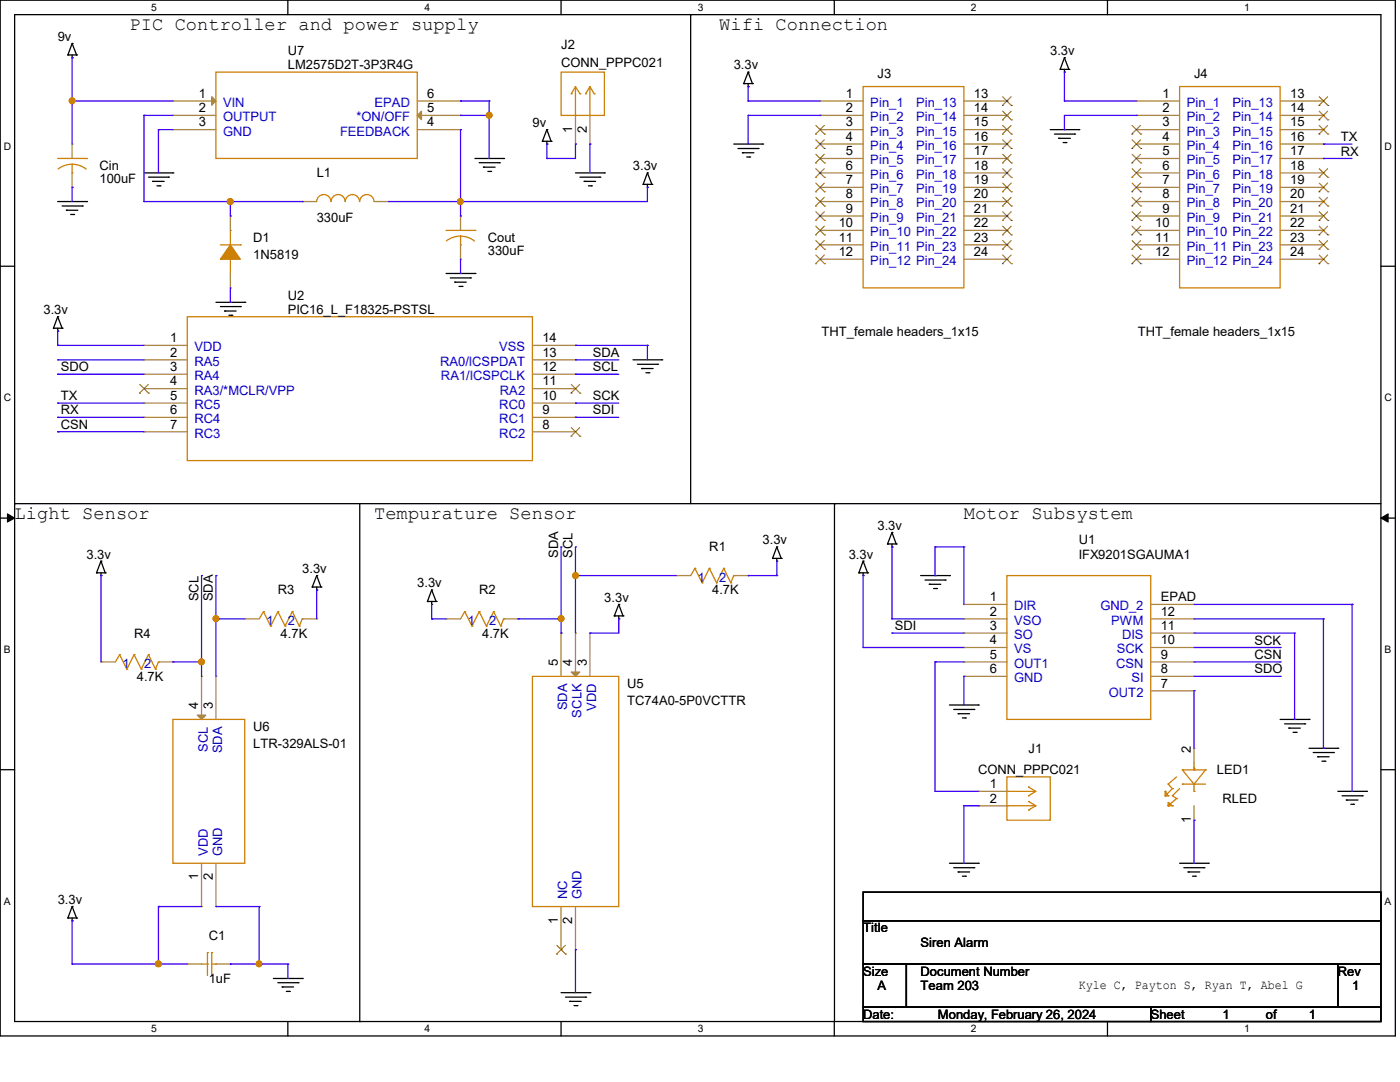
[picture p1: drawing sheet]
<svg xmlns="http://www.w3.org/2000/svg" width="279mm" height="216mm" viewBox="0 0 279 216" stroke-linecap="round" stroke-linejoin="round" font-family="sans-serif">
<path d="M0 0h278.5v206.7h-278.5zM2.9 2.9h272.7v200.9h-272.7z" fill="none" stroke="#000" stroke-width=".25"/>
<g fill="#fff">
<path d="M30.2 .3h1.1v2.3h-1.1z"/>
<path d="M30.2 204.1h1.1v2.3h-1.1z"/>
</g>
<path d="M57.4 0v2.9M57.4 203.8v2.9" fill="none" stroke="#000" stroke-width=".25"/>
<g fill="#fff">
<path d="M84.7 .3h1.1v2.3h-1.1z"/>
<path d="M84.7 204.1h1.1v2.3h-1.1z"/>
</g>
<path d="M112 0v2.9M112 203.8v2.9" fill="none" stroke="#000" stroke-width=".25"/>
<g fill="#fff">
<path d="M139.2 .3h1.1v2.3h-1.1z"/>
<path d="M139.2 204.1h1.1v2.3h-1.1z"/>
</g>
<path d="M166.5 0v2.9M166.5 203.8v2.9" fill="none" stroke="#000" stroke-width=".25"/>
<g fill="#fff">
<path d="M193.8 .3h1.1v2.3h-1.1z"/>
<path d="M193.8 204.1h1.1v2.3h-1.1z"/>
</g>
<path d="M221 0v2.9M221 203.8v2.9" fill="none" stroke="#000" stroke-width=".25"/>
<g fill="#fff">
<path d="M248.3 .3h1.1v2.3h-1.1z"/>
<path d="M248.3 204.1h1.1v2.3h-1.1z"/>
<path d="M.8 28h1.4v2.3h-1.4z"/>
<path d="M276.3 28h1.4v2.3h-1.4z"/>
<path d="M.8 78.2h1.4v2.3h-1.4z"/>
<path d="M276.3 78.2h1.4v2.3h-1.4z"/>
</g>
<path d="M0 53.1h2.9M275.6 53.1h2.9" fill="none" stroke="#000" stroke-width=".25"/>
<g fill="#fff">
<path d="M.8 128.5h1.3v2.2h-1.3z"/>
<path d="M276.3 128.5h1.3v2.2h-1.3z"/>
</g>
<path d="M0 103.4h2.9M275.6 103.4h2.9" fill="none" stroke="#000" stroke-width=".25"/>
<path d="M1.5 102.5l1.4 .9-1.4 .8zM275.6 103.4l1.4-.9v1.7z" fill="#000" stroke="#000" stroke-width=".2"/>
<g fill="#fff">
<path d="M.8 178.7h1.3v2.2h-1.3z"/>
<path d="M276.3 178.7h1.3v2.2h-1.3z"/>
</g>
<g fill="none" stroke="#000" stroke-width=".25">
<path d="M13.5 11h.1M13.5 11h1.8M14.4 11.5h.1M14.4 8.7h.1M14.4 11v.5M14.4 8.7l-.9 2.3M14.4 8.7l.9 2.3M15.3 11h.1M137.8 2.9h.1M137.8 2.9v97.6M148.4 16.7h.1M148.4 16.7h1.8"/>
<path d="M149.3 17.3h.1M149.3 14.4h.1M149.3 16.7v.6M149.3 14.4l-.9 2.3M149.3 14.4l.9 2.3M150.2 16.7h.1M211.6 13.8h.1M211.6 13.8h1.7M212.4 14.4h.1M212.4 11.5h.1M212.4 13.8v.6M212.4 11.5l-.8 2.3"/>
<path d="M212.4 11.5l.9 2.3M213.3 13.8h.1M28.7 34.5h5.8M29.6 35.3h4M30.5 36.2h.1M30.5 36.2h2.3M31.3 37.1h.6M31.9 37.1h.1M33.6 35.3h.1M34.5 34.5h.1M94.8 31.6h5.7M95.6 32.5h4.1"/>
<path d="M96.5 33.4h.1M96.5 33.4h2.3M97.4 34.2h.5M97.9 34.2h.1M99.7 32.5h.1M100.5 31.6h.1M108.2 28.2h.1M108.2 28.2h1.8M109.1 28.7h.1M109.1 25.9h.1M109.1 28.2v.5M109.1 25.9l-.9 2.3"/>
<path d="M109.1 25.9l.9 2.3M110 28.2h.1M114.9 34.5h5.7M115.7 35.3h4M116.6 36.2h.1M116.6 36.2h2.3M117.4 37.1h.6M118 37.1h.1M119.7 35.3h.1M120.6 34.5h.1M128.4 36.8h.1M128.4 36.8h1.7"/>
<path d="M129.2 37.4h.1M129.2 34.5h.1M129.2 36.8v.6M129.2 34.5l-.8 2.3M129.2 34.5l.9 2.3M130.1 36.8h.1M146.4 28.7h5.8M147.3 29.6h4M148.2 30.5h.1M148.2 30.5h2.3M149 31.3h.6M149.6 31.3h.1"/>
<path d="M151.3 29.6h.1M152.2 28.7h.1M209.6 25.9h5.7M210.4 26.8h4.1M211.3 27.6h.1M211.3 27.6h2.3M212.2 28.4h.5M212.7 28.4h.1M214.5 26.8h.1M215.3 25.9h.1M11.5 40.2h5.8M12.4 41.1h4"/>
<path d="M13.3 42h.1M13.3 42h2.2M14.1 42.8h.6M14.7 42.8h.1M16.4 41.1h.1M17.3 40.2h.1M89 54.6h5.8M89.9 55.5h4M90.8 56.3h.1M90.8 56.3h2.2M91.6 57.1h.6M92.2 57.1h.1"/>
<path d="M93.9 55.5h.1M94.8 54.6h.1M10.7 65.5h.1M10.7 65.5h1.7M11.5 66.1h.1M11.5 63.2h.1M11.5 65.5v.6M11.5 63.2l-.8 2.3M11.5 63.2l.9 2.3M12.4 65.5h.1M43.1 60.3h5.8M44 61.2h4"/>
<path d="M44.8 62.1h.1M44.8 62.1h2.3M45.7 62.9h.6M46.3 62.9h.1M48 61.2h.1M48.9 60.3h.1M126.3 71.8h5.8M127.2 72.7h4M128.1 73.5h.1M128.1 73.5h2.2M128.9 74.4h.6M129.5 74.4h.1"/>
<path d="M131.2 72.7h.1M132.1 71.8h.1M2.9 100.5h.1M2.9 100.5h272.7M19.3 114.3h.1M19.3 114.3h1.7M20.2 114.9h.1M20.2 112h.1M20.2 114.3v.6M20.2 112l-.9 2.3M20.2 112l.8 2.3M21 114.3h.1"/>
<path d="M62.3 117.1h.1M62.3 117.1h1.8M63.2 117.7h.1M63.2 114.9h.1M63.2 117.1v.6M63.2 114.9l-.9 2.2M63.2 114.9l.9 2.2M64.1 117.1h.1M71.8 100.5v103.3M86.1 117.7h.1M86.1 117.7l-.8 2.3M86.1 117.7l.9 2.3"/>
<path d="M154.2 111.4h.1M154.2 111.4h1.7M155 112h.1M155 109.1h.1M155 111.4v.6M155 109.1l-.8 2.3M155 109.1l.9 2.3M155.9 111.4h.1M166.5 100.5h.1M166.5 100.5v103.3M171.4 114.3h.1M171.4 114.3h1.7"/>
<path d="M172.3 114.9h.1M172.3 112h.1M172.3 114.3v.6M172.3 112l-.9 2.3M172.3 112l.8 2.3M173.1 114.3h.1M177.1 108.5h.1M177.1 108.5h1.8M178 109.1h.1M178 106.3h.1M178 108.5v.6M178 106.3l-.9 2.2"/>
<path d="M178 106.3l.9 2.2M178.9 108.5h.1M183.7 114.9h5.8M184.6 115.7h4M185.5 116.6h.1M185.5 116.6h2.2M186.3 117.4h.6M186.9 117.4h.1M188.6 115.7h.1M189.5 114.9h.1M85.3 120h.1M85.3 120h1.7"/>
<path d="M86.1 120.6h.1M86.1 120v.6M87 120h.1M122.6 122.9h.1M122.6 122.9h1.7M123.5 123.5h.1M123.5 120.6h.1M123.5 122.9v.6M123.5 120.6l-.9 2.3M123.5 120.6l.8 2.3M124.3 122.9h.1M0 153.6h2.9"/>
<path d="M189.5 140.7h5.7M190.3 141.6h4.1M191.2 142.4h.1M191.2 142.4h2.3M192.1 143.3h.6M192.7 143.3h.1M194.4 141.6h.1M195.2 140.7h.1M255.5 143.6h5.7M256.4 144.4h4M257.2 145.3h.1M257.2 145.3h2.3"/>
<path d="M258.1 146.1h.6M258.7 146.1h.1M260.4 144.4h.1M261.2 143.6h.1M261.2 149.3h5.8M262.1 150.2h4M263 151h.1M263 151h2.3M263.8 151.9h.6M264.4 151.9h.1M266.1 150.2h.1M267 149.3h.1"/>
<path d="M267 157.9h5.7M267.8 158.8h4.1M268.7 159.6h.1M268.7 159.6h2.3M271.9 158.8h.1M272.7 157.9h.1M275.6 153.6h2.9M172.3 178h103.3v5.7h-103.3zM189.5 172.3h5.7M190.3 173.1h4.1M191.2 174h.1M191.2 174h2.3"/>
<path d="M192.1 174.8h.6M192.7 174.8h.1M194.4 173.1h.1M195.2 172.3h.1M235.4 172.3h5.7M236.3 173.1h4M237.1 174h.1M237.1 174h2.3M238 174.8h.5M238.5 174.8h.1M240.3 173.1h.1M241.1 172.3h.1"/>
<path d="M269.6 160.5h.5M270.1 160.5h.1M13.5 183.2h.1M13.5 183.2h1.8M14.4 183.7h.1M14.4 180.9h.1M14.4 183.2v.5M14.4 180.9l-.9 2.3M14.4 180.9l.9 2.3M15.3 183.2h.1M54.6 195.2h5.7M55.5 196.1h4"/>
<path d="M56.3 196.9h.1M56.3 196.9h2.3M57.1 197.8h.6M57.7 197.8h.1M59.5 196.1h.1M60.3 195.2h.1M112 198.1h5.7M112.9 199h4M113.7 199.8h.1M113.7 199.8h2.3M116.9 199h.1M117.7 198.1h.1"/>
<path d="M172.3 183.7h103.3v8.7h-103.3zM172.3 192.4h8.6v8.6h-8.6zM180.9 192.4h86.1v8.6h-86.1zM267 192.4h8.6v8.6h-8.6zM71.8 203.8h.1M114.6 200.7h.5M115.1 200.7h.1M172.3 201h57.4v2.8h-57.4zM229.7 201h45.9v2.8h-45.9z"/>
</g>
<g fill="none" stroke="#cc8006" stroke-width=".25">
<path d="M43.1 14.4h40.2v17.2h-40.2zM112 14.4h8.6v8.6h-8.6zM114 18.7h.1M114.9 17.3v5.7M114.9 17.3l-.9 1.4M114.9 17.3l.8 1.4M115.7 18.7h.1M116.9 18.7h.1M117.7 17.3v5.7M117.7 17.3l-.8 1.4M117.7 17.3l.9 1.4M118.6 18.7h.1"/>
<path d="M172.3 17.3h20.1v40.1h-20.1zM235.4 17.3h20.1v40.1h-20.1zM11.5 31.6h5.8M14.4 34.5h.1M14.4 32.8l1.5 .2 1.3 .7M14.4 32.8l-1.5 .2-1.3 .7M14.4 32.8v1.7M17.3 31.6h.1M114.9 23h.1M117.7 23h.1M44 48.9h4M46 51.7h.1"/>
<path d="M46 46h.1M46 46v2.9M46 51.7v2.9M48 48.9h.1M63.2 40.2a1.41 1.41 0 0 1 1.4-1.4 1.41 1.41 0 0 1 1.4 1.4 1.42 1.42 0 0 1 1.5-1.4 1.42 1.42 0 0 1 1.4 1.4M68.9 40.2a1.41 1.41 0 0 1 1.5-1.4 1.41 1.41 0 0 1 1.4 1.4M71.8 40.2a1.41 1.41 0 0 1 1.4-1.4 1.41 1.41 0 0 1 1.4 1.4M89 46h5.8M91.9 48.9h.1M91.9 47.1l1.5 .3 1.3 .7M91.9 47.1l-1.5 .3-1.3 .7M91.9 47.1v1.8"/>
<path d="M94.8 46h.1M37.4 63.2h68.9v28.7h-68.9zM138.7 113.4h.1M138.7 113.4l1.4 2.9M138.7 113.4l-.9 1.5M140.1 116.3h.1M141.6 113.4h.1M141.6 113.4l-1.5 2.9M141.6 113.4l1.4 2.9M143 116.3h.1M144.4 113.4h.1M144.4 113.4l-1.4 2.9"/>
<path d="M144.4 113.4l1.4 2.9M145.8 116.3h.1M146.4 114.9h.1M146.4 114.9l-.6 1.4M201 114.9h28.7v28.7h-28.7zM23.9 130.6h.1M23.9 130.6l1.4 2.9M23.9 130.6l-.9 1.5M25.3 133.5h.1M26.8 130.6h.1M26.8 130.6l-1.5 2.9M26.8 130.6l1.4 2.9"/>
<path d="M28.2 133.5h.1M29.6 130.6h.1M29.6 130.6l-1.4 2.9M29.6 130.6l1.4 2.9M31 133.5h.1M31.6 132.1h.1M31.6 132.1l-.6 1.4M52.6 122h.1M52.6 122l1.4 2.9M52.6 122l-.9 1.5M54 124.9h.1M55.5 122h.1"/>
<path d="M55.5 122l-1.5 2.9M55.5 122l1.4 2.9M56.9 124.9h.1M58.3 122h.1M58.3 122l-1.4 2.9M58.3 122l1.4 2.9M59.7 124.9h.1M60.3 123.5h.1M60.3 123.5l-.6 1.4M92.8 122h.1M92.8 122l1.4 2.9M92.8 122l-.9 1.5"/>
<path d="M94.2 124.9h.1M95.6 122h.1M95.6 122l-1.4 2.9M95.6 122l1.5 2.9M97.1 124.9h.1M98.5 122h.1M98.5 122l-1.4 2.9M98.5 122l1.4 2.9M99.9 124.9h.1M100.5 123.5h.1M100.5 123.5l-.6 1.4M106.3 135h17.2v45.9h-17.2z"/>
<path d="M34.5 143.6h14.4v28.7h-14.4zM201 155h8.6v8.7h-8.6zM201 157.9h.1M201 157.9h5.7M205.3 157.1h.1M205.3 159.9h.1M205.3 158.8h.1M205.3 157.1l1.4 .8M205.3 159.9l1.4 .9M206.7 157.9l-1.4 .9M232.5 158.8h.1M232.5 157.9h.1"/>
<path d="M232.5 157.9v.9M232.5 157.9l.6 .9M232.5 158.8h.6M233.1 158.8h.1M233.1 156.5h.1M233.1 156.5l.9 .9M234 157.4h.1M234 158.8h.1M234 157.4l-1.5 1.4M234 158.8l.8 .5M234.8 159.3h.1M234.8 159.3l-1.7 1.5"/>
<path d="M234.8 155l-1.7 1.5M235.4 157.4l-1.4 1.4M236 156.5h.1M236 153.6h.1M236 153.6h4.6M236 156.5h4.6M236 153.6l2.3 2.9M238.3 153.3h.1M238.3 153.6h.1M238.3 157.9h.1M238.3 156.5h.1M238.3 152.2v1.4"/>
<path d="M238.3 156.5v1.4M240.6 153.6h.1M240.6 153.6l-2.3 2.9M201 160.8h.1M201 160.8h5.7M205.3 161.6h.1M206.7 160.8l-1.4 .8M233.1 160.8h.1M233.1 160.2h.1M233.1 160.8h.9M233.1 160.2v.6M233.1 160.2l.9 .6"/>
<path d="M234 160.8h.1M40.2 192.4h1.2M41.4 190.1h.1M41.4 192.4h.1M41.4 190.1v4.5M42.2 190.1h.1M42.2 190.1v4.5M42.2 192.4h.9M43.1 192.4h.1"/>
</g>
<g fill="none" stroke="#a84" stroke-width=".25">
<path d="M14.4 28.7h.1M14.4 37.4h.1M14.4 28.7v2.9M14.4 34.5v2.9M34.5 20.2h.1M34.5 23h.1M34.5 25.9h.1M34.5 20.2h8.6M34.5 23h8.6M34.5 25.9h8.6M83.3 20.2h8.6M83.3 23h8.6"/>
<path d="M83.3 25.9h8.6M91.9 25.9h.1M91.9 23h.1M91.9 20.2h.1M114.9 28.7h.1M114.9 23v5.7M117.7 28.7h.1M117.7 23v5.7M163.7 20.2h.1M163.7 23h.1M163.7 25.9h.1M163.7 28.7h.1"/>
<path d="M163.7 31.6h.1M163.7 34.5h.1M163.7 37.4h.1M163.7 20.2h8.6M163.7 23h8.6M163.7 25.9h8.6M163.7 28.7h8.6M163.7 31.6h8.6M163.7 34.5h8.6M163.7 37.4h8.6M192.4 20.2h8.6M192.4 23h8.6"/>
<path d="M192.4 25.9h8.6M192.4 28.7h8.6M192.4 31.6h8.6M192.4 34.5h8.6M192.4 37.4h8.6M201 20.2h.1M201 23h.1M201 25.9h.1M201 28.7h.1M201 31.6h.1M201 34.5h.1M201 37.4h.1"/>
<path d="M226.8 20.2h.1M226.8 23h.1M226.8 25.9h.1M226.8 28.7h.1M226.8 31.6h.1M226.8 34.5h.1M226.8 37.4h.1M226.8 20.2h8.6M226.8 23h8.6M226.8 25.9h8.6M226.8 28.7h8.6M226.8 31.6h8.6"/>
<path d="M226.8 34.5h8.6M226.8 37.4h8.6M255.5 20.2h8.6M255.5 23h8.6M255.5 25.9h8.6M255.5 28.7h8.6M255.5 31.6h8.6M255.5 34.5h8.6M255.5 37.4h8.6M264.1 20.2h.1M264.1 23h.1M264.1 25.9h.1"/>
<path d="M264.1 28.7h.1M264.1 31.6h.1M264.1 34.5h.1M264.1 37.4h.1M46 57.4h.1M46 43.1h.1M46 43.1v2.9M46 54.6v2.8M60.3 40.2h.1M60.3 40.2h2.9M74.7 40.2h2.9M77.6 40.2h.1"/>
<path d="M91.9 43.1h.1M91.9 51.7h.1M91.9 43.1v2.9M91.9 48.9v2.8M163.7 40.2h.1M163.7 43.1h.1M163.7 46h.1M163.7 48.9h.1M163.7 51.7h.1M163.7 40.2h8.6M163.7 43.1h8.6M163.7 46h8.6"/>
<path d="M163.7 48.9h8.6M163.7 51.7h8.6M192.4 40.2h8.6M192.4 43.1h8.6M192.4 46h8.6M192.4 48.9h8.6M192.4 51.7h8.6M201 40.2h.1M201 43.1h.1M201 46h.1M201 48.9h.1M201 51.7h.1"/>
<path d="M226.8 40.2h.1M226.8 43.1h.1M226.8 46h.1M226.8 48.9h.1M226.8 51.7h.1M226.8 40.2h8.6M226.8 43.1h8.6M226.8 46h8.6M226.8 48.9h8.6M226.8 51.7h8.6M255.5 40.2h8.6M255.5 43.1h8.6"/>
<path d="M255.5 46h8.6M255.5 48.9h8.6M255.5 51.7h8.6M264.1 40.2h.1M264.1 43.1h.1M264.1 46h.1M264.1 48.9h.1M264.1 51.7h.1M28.7 68.9h.1M28.7 71.8h.1M28.7 74.7h.1M28.7 77.6h.1"/>
<path d="M28.7 68.9h8.7M28.7 71.8h8.7M28.7 74.7h8.7M28.7 77.6h8.7M106.3 68.9h8.6M106.3 71.8h8.6M106.3 74.7h8.6M106.3 77.6h8.6M114.9 77.6h.1M114.9 74.7h.1M114.9 71.8h.1M114.9 68.9h.1"/>
<path d="M28.7 80.4h.1M28.7 83.3h.1M28.7 86.1h.1M28.7 80.4h8.7M28.7 83.3h8.7M28.7 86.1h8.7M106.3 80.4h8.6M106.3 83.3h8.6M106.3 86.1h8.6M114.9 86.1h.1M114.9 83.3h.1M114.9 80.4h.1"/>
<path d="M135 114.9h.1M135 114.9h2.8M146.4 114.9h2.9M149.3 114.9h.1M20.2 132.1h.1M20.2 132.1h2.8M31.6 132.1h2.9M34.5 132.1h.1M40.2 135h.1M40.2 135v8.6M43.1 135h.1M43.1 135v8.6"/>
<path d="M48.9 123.5h.1M48.9 123.5h2.8M60.3 123.5h2.9M63.2 123.5h.1M89 123.5h.1M89 123.5h2.9M100.5 123.5h2.9M103.4 123.5h.1M112 126.3h.1M112 126.3v8.7M114.9 126.3h.1M114.9 126.3v8.7"/>
<path d="M117.7 126.3h.1M117.7 126.3v8.7M192.4 120.6h.1M192.4 123.5h.1M192.4 126.3h.1M192.4 129.2h.1M192.4 132.1h.1M192.4 135h.1M192.4 120.6h8.6M192.4 123.5h8.6M192.4 126.3h8.6M192.4 129.2h8.6"/>
<path d="M192.4 132.1h8.6M192.4 135h8.6M229.7 120.6h8.6M229.7 123.5h8.6M229.7 126.3h8.6M229.7 129.2h8.6M229.7 132.1h8.6M229.7 135h8.6M229.7 137.8h8.6M238.3 137.8h.1M238.3 135h.1M238.3 132.1h.1"/>
<path d="M238.3 129.2h.1M238.3 126.3h.1M238.3 123.5h.1M238.3 120.6h.1M195.2 157.9h.1M195.2 157.9h5.8M238.3 149.3h.1M238.3 149.3v2.9M40.2 172.3v8.6M43.1 172.3v8.6M195.2 160.8h.1M195.2 160.8h5.8"/>
<path d="M238.3 163.7h.1M238.3 160.8v2.9M37.4 192.4h.1M37.4 192.4h2.8M40.2 180.9h.1M43.1 180.9h.1M43.1 192.4h2.9M46 192.4h.1M112 189.5h.1M112 180.9v8.6M114.9 189.5h.1M114.9 180.9v8.6"/>
</g>
<g fill="none" stroke="#804000" stroke-width=".2">
<path d="M200.1 19.3l1.7 1.7M201.8 19.3l-1.7 1.7M263.3 19.3l1.7 1.7M265 19.3l-1.8 1.7M162.8 26.8h.1M162.8 29.6h.1M162.8 32.5h.1M162.8 35.4h.1M162.8 38.3h.1M162.8 25l1.7 1.8M162.8 27.9l1.7 1.7M162.8 30.8l1.7 1.7"/>
<path d="M162.8 33.7l1.7 1.7M162.8 36.5l1.7 1.8M162.8 39.4l1.7 1.7M164.5 27.9l-1.7 1.7M164.5 25l-1.7 1.8M164.5 30.8l-1.7 1.7M164.5 33.7l-1.7 1.7M164.5 36.5l-1.7 1.8M164.5 39.4l-1.7 1.7M164.5 26.8h.1M164.5 29.6h.1M164.5 32.5h.1"/>
<path d="M164.5 35.4h.1M164.5 38.3h.1M200.1 21h.1M200.1 23.9h.1M200.1 26.8h.1M200.1 29.6h.1M200.1 32.5h.1M200.1 35.4h.1M200.1 38.3h.1M200.1 22.2l1.7 1.7M200.1 25l1.7 1.8M200.1 27.9l1.7 1.7"/>
<path d="M200.1 30.8l1.7 1.7M200.1 33.7l1.7 1.7M200.1 36.5l1.7 1.8M200.1 39.4l1.7 1.7M201.8 22.2l-1.7 1.7M201.8 25l-1.7 1.8M201.8 27.9l-1.7 1.7M201.8 30.8l-1.7 1.7M201.8 33.7l-1.7 1.7M201.8 36.5l-1.7 1.8M201.8 39.4l-1.7 1.7M201.8 21h.1"/>
<path d="M201.8 23.9h.1M201.8 26.8h.1M201.8 29.6h.1M201.8 32.5h.1M201.8 35.4h.1M201.8 38.3h.1M225.9 26.8h.1M225.9 29.6h.1M225.9 32.5h.1M225.9 35.4h.1M225.9 38.3h.1M225.9 25l1.8 1.8"/>
<path d="M225.9 27.9l1.8 1.7M225.9 30.8l1.8 1.7M225.9 33.7l1.8 1.7M225.9 36.5l1.8 1.8M225.9 39.4l1.8 1.7M227.6 25l-1.7 1.8M227.6 27.9l-1.7 1.7M227.6 30.8l-1.7 1.7M227.6 33.7l-1.7 1.7M227.6 36.5l-1.7 1.8M227.6 39.4l-1.7 1.7M227.7 26.8h.1"/>
<path d="M227.7 29.6h.1M227.7 32.5h.1M227.7 35.4h.1M227.7 38.3h.1M263.2 21h.1M263.2 23.9h.1M263.2 26.8h.1M263.2 35.4h.1M263.2 38.3h.1M263.3 22.2l1.7 1.7M263.3 25l1.7 1.8M263.3 33.7l1.7 1.7"/>
<path d="M263.3 36.5l1.7 1.8M263.3 39.4l1.7 1.7M265 22.2l-1.8 1.7M265 25l-1.8 1.8M265 33.7l-1.8 1.7M265 36.5l-1.8 1.8M265 39.4l-1.8 1.7M265 21h.1M265 23.9h.1M265 26.8h.1M265 35.4h.1M265 38.3h.1"/>
<path d="M162.8 41.1h.1M162.8 44h.1M162.8 46.9h.1M162.8 49.7h.1M162.8 52.6h.1M162.8 42.2l1.7 1.8M162.8 45.1l1.7 1.8M162.8 48l1.7 1.7M162.8 50.9l1.7 1.7M164.5 42.2l-1.7 1.8M164.5 45.1l-1.7 1.8M164.5 48l-1.7 1.7"/>
<path d="M164.5 50.9l-1.7 1.7M164.5 41.1h.1M164.5 44h.1M164.5 46.9h.1M164.5 49.7h.1M164.5 52.6h.1M200.1 41.1h.1M200.1 44h.1M200.1 46.9h.1M200.1 49.7h.1M200.1 52.6h.1M200.1 42.2l1.7 1.8"/>
<path d="M200.1 45.1l1.7 1.8M200.1 48l1.7 1.7M200.1 50.9l1.7 1.7M201.8 42.2l-1.7 1.8M201.8 45.1l-1.7 1.8M201.8 48l-1.7 1.7M201.8 50.9l-1.7 1.7M201.8 41.1h.1M201.8 44h.1M201.8 46.9h.1M201.8 49.7h.1M201.8 52.6h.1"/>
<path d="M225.9 41.1h.1M225.9 44h.1M225.9 46.9h.1M225.9 49.7h.1M225.9 52.6h.1M225.9 42.2l1.8 1.8M225.9 45.1l1.8 1.8M225.9 48l1.8 1.7M225.9 50.9l1.8 1.7M227.6 42.2l-1.7 1.8M227.6 45.1l-1.7 1.8M227.6 48l-1.7 1.7"/>
<path d="M227.6 50.9l-1.7 1.7M227.7 41.1h.1M227.7 44h.1M227.7 46.9h.1M227.7 49.7h.1M227.7 52.6h.1M263.2 41.1h.1M263.2 44h.1M263.2 46.9h.1M263.2 49.7h.1M263.2 52.6h.1M263.3 42.2l1.7 1.8"/>
<path d="M263.3 45.1l1.7 1.8M263.3 48l1.7 1.7M263.3 50.9l1.7 1.7M265 42.2l-1.8 1.8M265 45.1l-1.8 1.8M265 48l-1.8 1.7M265 50.9l-1.8 1.7M265 41.1h.1M265 44h.1M265 46.9h.1M265 49.7h.1M265 52.6h.1"/>
<path d="M27.9 78.4h.1M27.9 76.7l1.7 1.7M29.6 76.7l-1.7 1.7M29.6 78.4h.1M114 78.4h.1M114 76.7l1.7 1.7M115.7 76.7l-1.7 1.7M115.7 78.4h.1M114 87h.1M114 85.3l1.7 1.7M115.7 85.3l-1.7 1.7M115.7 87h.1"/>
<path d="M111.1 190.4h.1M111.1 188.6l1.8 1.8M112.8 188.6l-1.7 1.8M112.9 190.4h.1"/>
</g>
<g fill="#a84" stroke="#a84" stroke-width=".25">
<path d="M114 134.1h1.7l-.8 .9z"/>
<path d="M39.4 142.7h1.7l-.9 .9z"/>
<path d="M42.2 19.3l.9 .9-.9 .8z"/>
<path d="M83.3 23l.8-.8v1.7z"/>
</g>
<path d="M46 48.9l2 2.8h-4z" fill-rule="evenodd" fill="#cc8006" stroke="#cc8006" stroke-width=".25"/>
<g fill="none" stroke="#4200ff" stroke-width=".25">
<path d="M14.4 11.5h.1M14.4 11.5v17.2M149.3 17.3h.1M149.3 17.3v2.9M212.4 14.4h.1M212.4 14.4v5.8M14.4 20.2h.1M14.4 37.4h.1M14.4 37.4v2.8M14.4 20.2h20.1M28.7 23h.1M28.7 23h5.8"/>
<path d="M28.7 23v17.2M31.6 25.9h.1M31.6 25.9v8.6M31.6 25.9h2.9M91.9 23h.1M91.9 20.2h.1M91.9 25.9h.1M91.9 20.2h5.7M91.9 23h5.7M91.9 25.9v17.2M97.6 23h.1M97.6 20.2h.1"/>
<path d="M97.6 20.2v11.4M109.1 31.6h.1M109.1 28.7h.1M109.1 28.7v2.9M114.9 28.7h.1M114.9 28.7v2.9h-5.8M117.7 28.7h.1M117.7 28.7v5.8M129.2 37.4h.1M129.2 37.4v2.8h-51.6M149.3 23h.1M149.3 20.2h.1"/>
<path d="M149.3 20.2h14.4M149.3 23h14.4M149.3 23v5.7M163.7 23h.1M212.4 20.2h.1M212.4 25.9h.1M212.4 20.2h14.4M226.8 23h.1M226.8 23h-14.4v2.9M264.1 31.6h.1M264.1 28.7h.1M264.1 31.6h5.7"/>
<path d="M264.1 28.7h5.7M28.7 40.2h.1M28.7 40.2h31.6M46 43.1h.1M46 40.2v2.9M46 57.4v2.9M60.3 40.2h.1M91.9 40.2h.1M91.9 43.1h.1M91.9 54.6h.1M91.9 51.7v2.9M11.5 74.7h.1"/>
<path d="M11.5 68.9h.1M11.5 66.1h.1M11.5 71.8h.1M11.5 68.9h17.2M11.5 71.8h17.2M11.5 74.7h17.2M11.5 66.1v2.8M46 60.3h.1M114.9 68.9h.1M114.9 71.8h.1M114.9 74.7h.1M114.9 68.9h14.3"/>
<path d="M114.9 71.8h8.6M114.9 74.7h8.6M129.2 68.9h.1M129.2 68.9v2.9M11.5 86.1h.1M11.5 80.4h.1M11.5 83.3h.1M11.5 86.1h17.2M11.5 80.4h17.2M11.5 83.3h17.2M114.9 80.4h.1M114.9 83.3h.1"/>
<path d="M114.9 80.4h8.6M114.9 83.3h8.6M20.2 114.9h.1M20.2 114.9v17.2M40.2 114.9h.1M40.2 114.9v20.1M43.1 114.9h.1M43.1 114.9v20.1M63.2 117.7h.1M63.2 117.7v5.8M112 109.1h.1M112 109.1v17.2"/>
<path d="M114.9 114.9h.1M114.9 109.1h.1M114.9 109.1v17.2M114.9 114.9h20.1M149.3 114.9h.1M149.3 114.9h5.7M155 114.9h.1M155 112v2.9M172.3 114.9h.1M172.3 114.9v14.3M178 109.1h.1M178 109.1v14.4"/>
<path d="M186.6 109.1h.1M186.6 114.9h.1M186.6 109.1v5.8M186.6 109.1h5.8M192.4 109.1h.1M192.4 109.1v11.5M34.5 132.1h.1M34.5 132.1h5.7M40.2 132.1h.1M43.1 123.5h.1M43.1 123.5h5.8M86.1 123.5h.1"/>
<path d="M86.1 123.5h2.9M86.1 120.6v2.9M103.4 123.5h.1M103.4 123.5h8.6M112 126.3h.1M117.7 126.3h.1M123.5 123.5h.1M123.5 123.5v2.8h-5.8M172.3 129.2h.1M172.3 129.2h20.1M178 126.3h.1M178 123.5h.1"/>
<path d="M178 126.3h14.4M178 123.5h14.4M186.6 132.1h.1M186.6 132.1h5.8M186.6 132.1v25.8M192.4 135h.1M192.4 135v5.7M238.3 137.8h.1M238.3 137.8v11.5M238.3 132.1h17.2M238.3 135h17.2M238.3 129.2h17.2"/>
<path d="M238.3 126.3h20.1M238.3 123.5h25.8M238.3 120.6h31.5M255.5 135h.1M255.5 132.1h.1M255.5 129.2h.1M258.4 126.3h.1M258.4 126.3v17.3M264.1 123.5h.1M264.1 123.5v25.8M269.8 120.6h.1M269.8 120.6v37.3"/>
<path d="M186.6 157.9h.1M186.6 157.9h8.6M258.4 143.6h.1M264.1 149.3h.1M192.4 160.8h.1M192.4 160.8v11.5M192.4 160.8h2.8M195.2 160.8h.1M238.3 163.7h.1M238.3 163.7v8.6M14.4 192.4h.1M14.4 183.7h.1"/>
<path d="M14.4 192.4h23M14.4 183.7v8.7M31.6 180.9h.1M31.6 192.4h.1M31.6 180.9h8.6M31.6 180.9v11.5M43.1 180.9h.1M43.1 180.9h8.6M46 192.4h.1M46 192.4h11.4M51.7 180.9h.1M51.7 192.4h.1"/>
<path d="M51.7 180.9v11.5M57.4 192.4h.1M57.4 192.4v2.8M114.9 189.5h.1M114.9 189.5v8.6"/>
</g>
<g fill="#f00" stroke="#f00" stroke-width=".25">
<circle cx="112" cy="123.4" r=".55"/>
<circle cx="114.9" cy="114.9" r=".55"/>
<circle cx="40.2" cy="132.1" r=".55"/>
<circle cx="31.6" cy="192.3" r=".56"/>
<circle cx="51.7" cy="192.3" r=".55"/>
<circle cx="43.1" cy="123.4" r=".55"/>
<circle cx="14.4" cy="20.1" r=".55"/>
<circle cx="97.6" cy="23" r=".55"/>
<circle cx="46" cy="40.2" r=".56"/>
<circle cx="91.9" cy="40.2" r=".55"/>
</g>
<g font-size="3.7">
<text x="25.9" y="5.9">PIC Controller and power supply</text>
<text x="143.6" y="5.9">Wifi Connection</text>
<text x="2.9" y="103.5">Light Sensor</text>
<text x="74.7" y="103.5">Tempurature Sensor</text>
<text x="192.4" y="103.5">Motor Subsystem</text>
</g>
<g font-size="2.6">
<text x="11.5" y="8.1">9v</text>
<text x="57.4" y="11">U7</text>
<text x="112" y="9.8">J2</text>
<text x="209.6" y="11">3.3v</text>
<text x="57.4" y="13.8">LM2575D2T-3P3R4G</text>
<text x="112" y="13.3">CONN_PPPC021</text>
<text x="146.4" y="13.8">3.3v</text>
<text x="175.1" y="15.6">J3</text>
<text x="238.3" y="15.6">J4</text>
<text x="39.7" y="19.5">1</text>
<text x="39.7" y="22.4">2</text>
<text x="85.3" y="22.4">5</text>
<text x="85.3" y="19.5">6</text>
<text x="168.8" y="19.5">1</text>
<text x="168.8" y="22.4">2</text>
<text x="194.4" y="19.5">13</text>
<text x="194.4" y="22.4">14</text>
<text x="232" y="19.5">1</text>
<text x="232" y="22.4">2</text>
<text x="257.5" y="19.5">13</text>
<text x="257.5" y="22.4">14</text>
<text x="39.7" y="25.2">3</text>
<text x="85.3" y="25.2">4</text>
<text x="106.3" y="25.4">9v</text>
<text x="114.2" y="26.5" transform="rotate(-90 114.2 26.5)">1</text>
<text x="117.1" y="26.5" transform="rotate(-90 117.1 26.5)">2</text>
<text x="168.8" y="25.2">3</text>
<text x="168.8" y="28.1">4</text>
<text x="194.4" y="25.2">15</text>
<text x="194.4" y="28.1">16</text>
<text x="232" y="25.2">3</text>
<text x="232" y="28.1">4</text>
<text x="257.5" y="25.2">15</text>
<text x="257.5" y="28.1">16</text>
<text x="267.6" y="28.2">TX</text>
<text x="19.9" y="34">Cin</text>
<text x="63.2" y="35.4">L1</text>
<text x="126.3" y="34">3.3v</text>
<text x="168.8" y="31">5</text>
<text x="168.8" y="33.9">6</text>
<text x="194.4" y="31">17</text>
<text x="194.4" y="33.9">18</text>
<text x="232" y="31">5</text>
<text x="232" y="33.9">6</text>
<text x="257.5" y="31">17</text>
<text x="257.5" y="33.9">18</text>
<text x="267.6" y="31">RX</text>
<text x="19.9" y="36.5">100uF</text>
<text x="168.8" y="36.7">7</text>
<text x="168.8" y="39.6">8</text>
<text x="194.4" y="36.7">19</text>
<text x="194.4" y="39.6">20</text>
<text x="232" y="36.7">7</text>
<text x="232" y="39.6">8</text>
<text x="257.5" y="36.7">19</text>
<text x="257.5" y="39.6">20</text>
<text x="63.2" y="44.3">330uF</text>
<text x="167.4" y="45.3">10</text>
<text x="168.8" y="42.5">9</text>
<text x="194.4" y="42.5">21</text>
<text x="194.4" y="45.3">22</text>
<text x="230.5" y="45.3">10</text>
<text x="232" y="42.5">9</text>
<text x="257.5" y="42.5">21</text>
<text x="257.5" y="45.3">22</text>
<text x="50.5" y="48.3">D1</text>
<text x="50.5" y="51.7">1N5819</text>
<text x="97.4" y="48.3">Cout</text>
<text x="97.4" y="50.9">330uF</text>
<text x="167.4" y="48.2">11</text>
<text x="167.4" y="51.1">12</text>
<text x="194.4" y="48.2">23</text>
<text x="194.4" y="51.1">24</text>
<text x="230.5" y="48.2">11</text>
<text x="230.5" y="51.1">12</text>
<text x="257.5" y="48.2">23</text>
<text x="257.5" y="51.1">24</text>
<text x="57.4" y="59.8">U2</text>
<text x="8.7" y="62.7">3.3v</text>
<text x="57.4" y="62.7">PIC16_L_F18325-PSTSL</text>
<text x="34" y="68.3">1</text>
<text x="34" y="71.2">2</text>
<text x="108.2" y="71.2">13</text>
<text x="108.2" y="68.3">14</text>
<text x="118.3" y="71.2">SDA</text>
<text x="164" y="67">THT_female headers_1x15</text>
<text x="227.1" y="67">THT_female headers_1x15</text>
<text x="12.1" y="74.1">SDO</text>
<text x="34" y="74">3</text>
<text x="34" y="76.9">4</text>
<text x="108.2" y="76.9">11</text>
<text x="108.2" y="74">12</text>
<text x="118.3" y="74.1">SCL</text>
<text x="12.1" y="79.8">TX</text>
<text x="12.1" y="82.7">RX</text>
<text x="34" y="79.8">5</text>
<text x="34" y="82.6">6</text>
<text x="108.2" y="82.6">9</text>
<text x="108.2" y="79.8">10</text>
<text x="118.3" y="79.8">SCK</text>
<text x="118.3" y="82.7">SDI</text>
<text x="12.1" y="85.6">CSN</text>
<text x="34" y="85.5">7</text>
<text x="108.2" y="85.5">8</text>
<text x="175.1" y="105.7">3.3v</text>
<text x="17.3" y="111.5">3.3v</text>
<text x="111.4" y="111.4" transform="rotate(-90 111.4 111.4)">SDA</text>
<text x="114.3" y="111.4" transform="rotate(-90 114.3 111.4)">SCL</text>
<text x="141.6" y="110">R1</text>
<text x="152.2" y="108.6">3.3v</text>
<text x="169.4" y="111.5">3.3v</text>
<text x="215.3" y="108.6">U1</text>
<text x="215.3" y="111.5">IFX9201SGAUMA1</text>
<text x="55.5" y="118.6">R3</text>
<text x="60.3" y="114.3">3.3v</text>
<text x="83.3" y="117.2">3.3v</text>
<text x="95.6" y="118.6">R2</text>
<text x="142.1" y="118.6">4.7K</text>
<text x="197.5" y="120">1</text>
<text x="231.6" y="120">EPAD</text>
<text x="39.6" y="120" transform="rotate(-90 39.6 120)">SCL</text>
<text x="42.5" y="120" transform="rotate(-90 42.5 120)">SDA</text>
<text x="120.6" y="120.1">3.3v</text>
<text x="178.6" y="125.7">SDI</text>
<text x="197.5" y="122.9">2</text>
<text x="197.5" y="125.7">3</text>
<text x="231.6" y="125.7">11</text>
<text x="231.6" y="122.9">12</text>
<text x="26.8" y="127.3">R4</text>
<text x="56" y="127.3">4.7K</text>
<text x="96.2" y="127.3">4.7K</text>
<text x="197.5" y="128.6">4</text>
<text x="197.5" y="131.4">5</text>
<text x="231.6" y="131.4">9</text>
<text x="231.6" y="128.6">10</text>
<text x="250.4" y="131.5">CSN</text>
<text x="250.4" y="128.6">SCK</text>
<text x="27.3" y="135.8">4.7K</text>
<text x="111.3" y="133" transform="rotate(-90 111.3 133)">5</text>
<text x="114.2" y="133" transform="rotate(-90 114.2 133)">4</text>
<text x="117.1" y="133" transform="rotate(-90 117.1 133)">3</text>
<text x="125.2" y="137.3">U5</text>
<text x="197.5" y="134.3">6</text>
<text x="231.6" y="137.2">7</text>
<text x="231.6" y="134.3">8</text>
<text x="250.4" y="134.4">SDO</text>
<text x="39.6" y="141.6" transform="rotate(-90 39.6 141.6)">4</text>
<text x="42.5" y="141.6" transform="rotate(-90 42.5 141.6)">3</text>
<text x="125.2" y="140.7">TC74A0-5P0VCTTR</text>
<text x="50.5" y="145.9">U6</text>
<text x="50.5" y="149.4">LTR-329ALS-01</text>
<text x="195.2" y="154.5">CONN_PPPC021</text>
<text x="205.3" y="150.2">J1</text>
<text x="237.7" y="150.2" transform="rotate(-90 237.7 150.2)">2</text>
<text x="242.9" y="154.5">LED1</text>
<text x="197.5" y="157.3">1</text>
<text x="197.5" y="160.1">2</text>
<text x="244" y="160.2">RLED</text>
<text x="237.7" y="164.2" transform="rotate(-90 237.7 164.2)">1</text>
<text x="39.6" y="175.7" transform="rotate(-90 39.6 175.7)">1</text>
<text x="42.5" y="175.7" transform="rotate(-90 42.5 175.7)">2</text>
<text x="11.5" y="180.3">3.3v</text>
<text x="111.3" y="184.3" transform="rotate(-90 111.3 184.3)">1</text>
<text x="114.2" y="184.3" transform="rotate(-90 114.2 184.3)">2</text>
<text x="41.7" y="187.5">C1</text>
<text x="172.3" y="186.1">Title</text>
<text x="183.7" y="188.9">Siren Alarm</text>
<text x="41.7" y="196.1">1uF</text>
<text x="172.3" y="194.7">Size</text>
<text x="175.1" y="197.6">A</text>
<text x="183.7" y="194.7">Document Number</text>
<text x="183.7" y="197.6">Team 203</text>
<text x="215.3" y="197.3">Kyle C, Payton S, Ryan T, Abel G</text>
<text x="267" y="194.7">Rev</text>
<text x="269.8" y="197.6">1</text>
<text x="172.3" y="203.3">Date:</text>
<text x="187.2" y="203.3">Monday, February 26, 2024</text>
<text x="229.7" y="203.3">Sheet</text>
<text x="244" y="203.3">1</text>
<text x="252.6" y="203.3">of</text>
<text x="261.2" y="203.3">1</text>
</g>
<g font-size="2.6" fill="#00c">
<text x="44.5" y="21.3">VIN</text>
<text x="74.8" y="21.3">EPAD</text>
<text x="173.7" y="21.3">Pin_1</text>
<text x="182.8" y="21.3">Pin_13</text>
<text x="236.9" y="21.3">Pin_1</text>
<text x="246" y="21.3">Pin_13</text>
<text x="44.5" y="24.2">OUTPUT</text>
<text x="44.5" y="27.1">GND</text>
<text x="67.9" y="27.1">FEEDBACK</text>
<text x="71.1" y="24.2">*ON/OFF</text>
<text x="173.7" y="24.2">Pin_2</text>
<text x="173.7" y="27.1">Pin_3</text>
<text x="173.7" y="29.9">Pin_4</text>
<text x="182.8" y="24.2">Pin_14</text>
<text x="182.8" y="27.1">Pin_15</text>
<text x="182.8" y="29.9">Pin_16</text>
<text x="236.9" y="24.2">Pin_2</text>
<text x="236.9" y="27.1">Pin_3</text>
<text x="236.9" y="29.9">Pin_4</text>
<text x="246" y="24.2">Pin_14</text>
<text x="246" y="27.1">Pin_15</text>
<text x="246" y="29.9">Pin_16</text>
<text x="173.7" y="32.8">Pin_5</text>
<text x="173.7" y="35.7">Pin_6</text>
<text x="182.8" y="32.8">Pin_17</text>
<text x="182.8" y="35.7">Pin_18</text>
<text x="236.9" y="32.8">Pin_5</text>
<text x="236.9" y="35.7">Pin_6</text>
<text x="246" y="32.8">Pin_17</text>
<text x="246" y="35.7">Pin_18</text>
<text x="173.7" y="38.6">Pin_7</text>
<text x="173.7" y="41.4">Pin_8</text>
<text x="182.8" y="38.6">Pin_19</text>
<text x="182.8" y="41.4">Pin_20</text>
<text x="236.9" y="38.6">Pin_7</text>
<text x="236.9" y="41.4">Pin_8</text>
<text x="246" y="38.6">Pin_19</text>
<text x="246" y="41.4">Pin_20</text>
<text x="173.7" y="44.3">Pin_9</text>
<text x="173.7" y="47.2">Pin_10 Pin_22</text>
<text x="182.8" y="44.3">Pin_21</text>
<text x="236.9" y="44.3">Pin_9</text>
<text x="236.9" y="47.2">Pin_10 Pin_22</text>
<text x="246" y="44.3">Pin_21</text>
<text x="173.7" y="50">Pin_11 Pin_23</text>
<text x="173.7" y="52.9">Pin_12 Pin_24</text>
<text x="236.9" y="50">Pin_11 Pin_23</text>
<text x="236.9" y="52.9">Pin_12 Pin_24</text>
<text x="38.8" y="70.1">VDD</text>
<text x="99.6" y="70.1">VSS</text>
<text x="38.8" y="73">RA5</text>
<text x="38.8" y="75.9">RA4</text>
<text x="87.8" y="73">RA0/ICSPDAT</text>
<text x="88" y="75.9">RA1/ICSPCLK</text>
<text x="38.8" y="78.7">RA3/*MCLR/VPP</text>
<text x="38.8" y="81.6">RC5</text>
<text x="99.7" y="81.6">RC0</text>
<text x="99.8" y="78.7">RA2</text>
<text x="38.8" y="84.5">RC4</text>
<text x="38.8" y="87.3">RC3</text>
<text x="99.7" y="87.3">RC2</text>
<text x="99.7" y="84.5">RC1</text>
<text x="139.3" y="116">1</text>
<text x="143.6" y="116">2</text>
<text x="53.2" y="124.7">1</text>
<text x="57.4" y="124.7">2</text>
<text x="93.3" y="124.7">1</text>
<text x="97.6" y="124.7">2</text>
<text x="202.4" y="121.8">DIR</text>
<text x="202.4" y="124.7">VSO</text>
<text x="219.6" y="121.8">GND_2</text>
<text x="221.8" y="124.7">PWM</text>
<text x="202.4" y="127.5">SO</text>
<text x="202.4" y="130.4">VS</text>
<text x="222.9" y="130.4">SCK</text>
<text x="223.9" y="127.5">DIS</text>
<text x="24.5" y="133.3">1</text>
<text x="28.7" y="133.3">2</text>
<text x="202.4" y="133.3">OUT1</text>
<text x="202.4" y="136.1">GND</text>
<text x="222.8" y="133.3">CSN</text>
<text x="225.8" y="136.1">SI</text>
<text x="113.2" y="141.7" transform="rotate(-90 113.2 141.7)">SDA</text>
<text x="116.1" y="143.2" transform="rotate(-90 116.1 143.2)">SCLK</text>
<text x="119" y="141.9" transform="rotate(-90 119 141.9)">VDD</text>
<text x="221.3" y="139">OUT2</text>
<text x="41.4" y="150" transform="rotate(-90 41.4 150)">SCL</text>
<text x="44.3" y="150.3" transform="rotate(-90 44.3 150.3)">SDA</text>
<text x="41.4" y="170.8" transform="rotate(-90 41.4 170.8)">VDD</text>
<text x="44.3" y="170.8" transform="rotate(-90 44.3 170.8)">GND</text>
<text x="113.2" y="179.4" transform="rotate(-90 113.2 179.4)">NC</text>
<text x="116.1" y="179.4" transform="rotate(-90 116.1 179.4)">GND</text>
</g>
<g font-size="2.1">
<text x="30.2" y="2.2">5</text>
<text x="84.7" y="2.2">4</text>
<text x="139.2" y="2.2">3</text>
<text x="193.8" y="2.2">2</text>
<text x="248.3" y="2.2">1</text>
<text x=".8" y="29.8">D</text>
<text x="276.3" y="29.8">D</text>
<text x=".8" y="80.1">C</text>
<text x="276.3" y="80.1">C</text>
<text x=".8" y="130.3">B</text>
<text x="276.3" y="130.3">B</text>
<text x=".8" y="180.5">A</text>
<text x="276.3" y="180.5">A</text>
<text x="30.2" y="206">5</text>
<text x="84.7" y="206">4</text>
<text x="139.2" y="206">3</text>
<text x="193.8" y="206">2</text>
<text x="248.3" y="206">1</text>
</g>
</svg>
